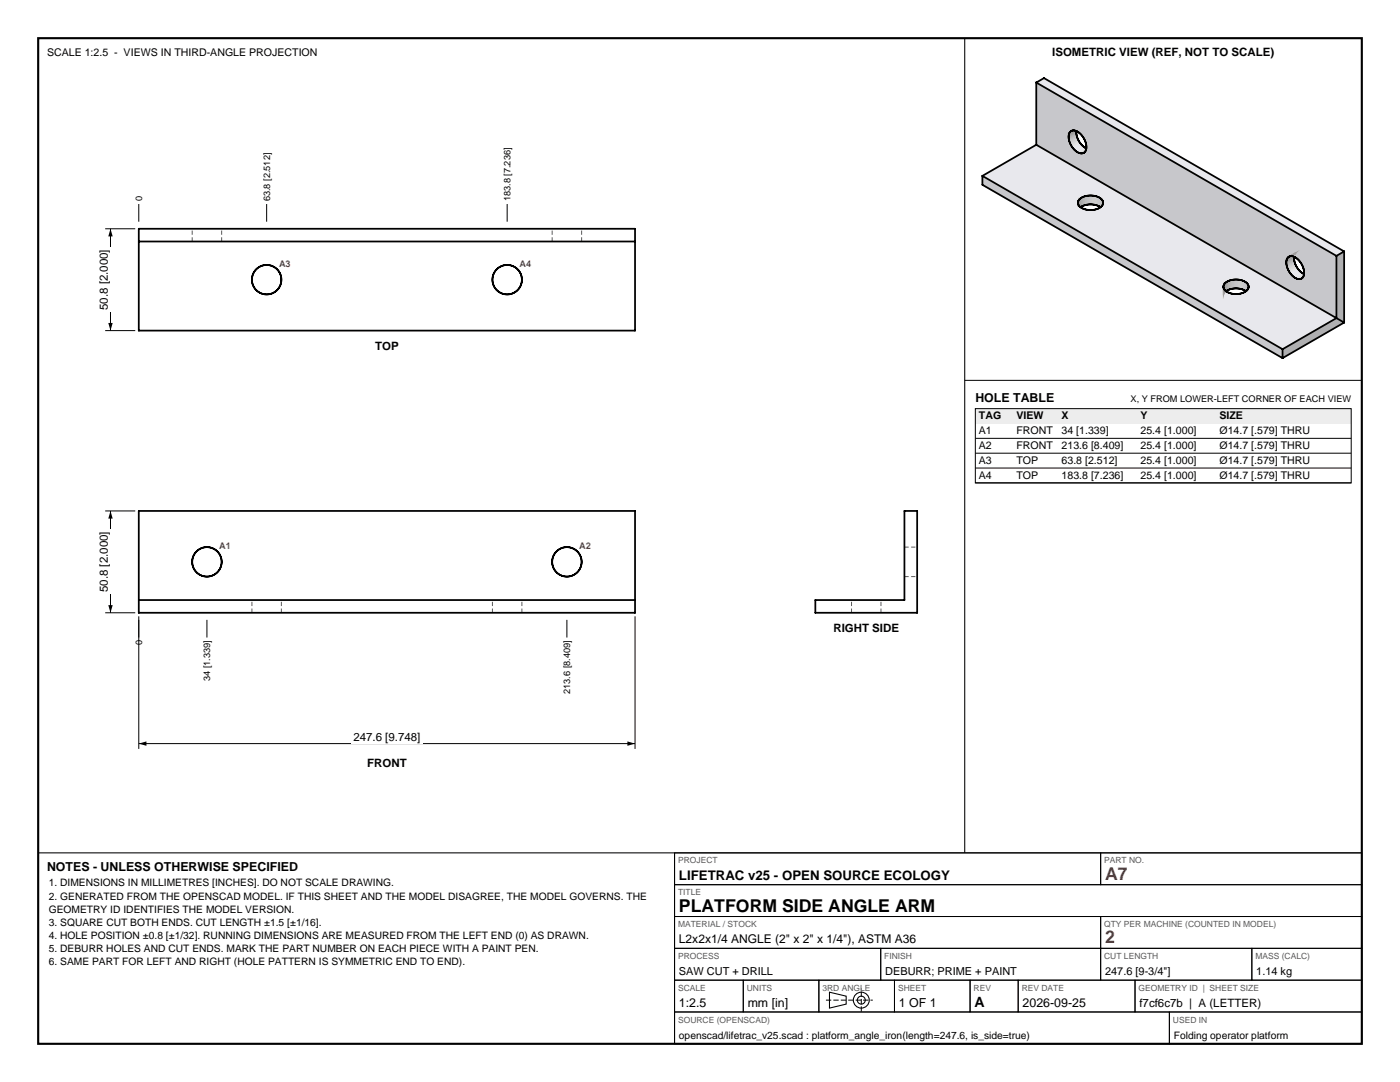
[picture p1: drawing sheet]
<svg xmlns="http://www.w3.org/2000/svg" width="279mm" height="216mm" viewBox="0 0 279 216" stroke-linecap="round" stroke-linejoin="round" font-family="sans-serif">
<path d="M7.6 7.6h264.2v200.7h-264.2z" fill="none" stroke="#000" stroke-width=".42"/>
<g fill="none" stroke="#000" stroke-width=".21">
<path d="M192.5 7.6v162.6M7.6 170.2h264.2M134.6 170.2v38.1M165.5 198l3.4 .8v1.6l-3.4 .8z"/>
<circle cx="171.9" cy="199.6" r="1.59"/>
<circle cx="171.9" cy="199.6" r=".79"/>
</g>
<g fill="none" stroke="#000" stroke-width=".2">
<path d="M27.7 123v26.4M126.7 123v26.4M27.7 148.4h99M134.6 170.2h85.1v6.3h-85.1zM134.6 176.5h137.2v6.4h-137.2zM219.7 170.2h52.1v6.3h-52.1zM134.6 182.9h85.1v6.3h-85.1zM134.6 189.2h41.2v6.4h-41.2zM134.6 195.6h13.7v6.3h-13.7zM148.3 195.6h15.1v6.3h-15.1zM163.4 195.6h15.1v6.3h-15.1zM175.8 189.2h43.9v6.4h-43.9z"/>
<path d="M178.5 195.6h15.1v6.3h-15.1zM193.6 195.6h9.6v6.3h-9.6zM203.2 195.6h23.3v6.3h-23.3zM219.7 182.9h52.1v6.3h-52.1zM219.7 189.2h30.1v6.4h-30.1zM226.5 195.6h45.3v6.3h-45.3zM249.8 189.2h22v6.4h-22zM134.6 201.9h98.8v6.4h-98.8zM233.4 201.9h38.4v6.4h-38.4z"/>
</g>
<path d="M164.8 199.6h9.4M171.9 201.9v-4.6" fill="none" stroke="#000" stroke-width=".2" stroke-dasharray="1.1 .4" stroke-linecap="butt"/>
<path d="M38.4 48.2v-2.6M44.2 48.2v-2.6M110.2 48.2v-2.6M116.1 48.2v-2.6M180.5 115.1h2.5M180.5 109.2h2.5M50.3 122.3v-2.6M56.2 122.3v-2.6M98.3 122.3v-2.6M104.2 122.3v-2.6M169.9 122.3v-2.6M175.8 122.3v-2.6" fill="none" stroke="#595959" stroke-width=".2" stroke-dasharray=".8 .5" stroke-linecap="butt"/>
<g fill="none" stroke="#000" stroke-width=".35">
<path d="M27.7 45.6h99v20.4h-99zM27.7 48.2h99M27.7 102h99v20.3h-99zM27.7 119.7h99M162.7 119.7h17.8v-17.7h2.5v20.3h-20.3z"/>
<circle cx="53.2" cy="55.8" r="2.94"/>
<circle cx="101.2" cy="55.8" r="2.94"/>
<circle cx="41.3" cy="112.1" r="2.94"/>
<circle cx="113.1" cy="112.1" r="2.94"/>
</g>
<path d="M27.7 148.4l1.5-.5v.9zM125.2 147.9l1.5 .5-1.5 .4z" fill="#000"/>
<path d="M70.1 145.6h14.2v2.8h-14.2z" fill-rule="evenodd" fill="#fff"/>
<path d="M21 102h6M22.1 102v20.3M21 122.3h6" fill="none" stroke="#000" stroke-width=".2"/>
<path d="M22.1 102l.4 1.5h-.9zM21.6 120.7h.9l-.4 1.6z" fill="#000"/>
<path d="M19.2 105.6h2.9v13h-2.9z" fill-rule="evenodd" fill="#fff"/>
<path d="M21 45.6h6M22.1 45.6v20.4M21 66h6" fill="none" stroke="#000" stroke-width=".2"/>
<path d="M22.1 45.6l.4 1.6h-.9zM21.6 64.4h.9l-.4 1.6z" fill="#000"/>
<path d="M19.2 49.3h2.9v13h-2.9z" fill-rule="evenodd" fill="#fff"/>
<path d="M27.7 40.7v3.5M53.2 40.7v3.5M101.2 40.7v3.5M192.5 75.9h79.3M27.7 123.7v3.5M41.3 123.7v3.5M113.1 123.7v3.5" fill="none" stroke="#000" stroke-width=".2"/>
<g fill="#c7c7cb" stroke="#c7c7cb" stroke-width=".2">
<path d="M206.8 28.9l6.9 .1 .1 .1z"/>
<path d="M206.8 28.9l6.9-.1v.2z"/>
<path d="M206.8 28.9l7 .2 .1 .1z"/>
<path d="M206.8 28.9l7.1 .3 .1 .2z"/>
<path d="M206.8 28.9l6.8-.2 .1 .1z"/>
<path d="M206.8 28.9l6.7-.3 .1 .1z"/>
<path d="M206.8 28.9l7.2 .5 .1 .1z"/>
<path d="M206.8 28.9l6.7-.5v.2z"/>
<path d="M206.8 28.9l7.3 .6 .1 .1z"/>
<path d="M206.8 28.9l7.4 .7 .1 .1z"/>
<path d="M206.8 28.9l6.6-.6 .1 .1z"/>
<path d="M206.8 28.9l7.6 .9z"/>
<path d="M206.8 28.9l6.6-.8v.2z"/>
<path d="M206.8 28.9l7.7 1.1z"/>
<path d="M206.8 28.9l6.5-.9 .1 .1z"/>
<path d="M206.8 28.9l7.8 1.2z"/>
<path d="M206.8 28.9l6.5-1.1v.2z"/>
<path d="M206.8 28.9l6.5-1.2v.1z"/>
<path d="M206.8 28.9l7.9 1.2z"/>
<path d="M206.8 28.9l6.5-1.3v.1z"/>
<path d="M206.8 28.9l8 1.3z"/>
<path d="M206.8 28.9l6.5-1.5v.2z"/>
<path d="M206.8 28.9l8.1 1.4z"/>
<path d="M206.8 28.9l6.5-1.6v.1z"/>
<path d="M206.8 28.9l8.2 1.5z"/>
<path d="M206.8 16.5l6.5 10.5-6.5 1.9z"/>
<path d="M206.8 28.9l6.5-1.7v.1z"/>
<path d="M206.8 28.9l8.4 1.5z"/>
<path d="M206.8 28.9l6.5-1.9v.2z"/>
<path d="M206.8 28.9l8.5 1.6z"/>
<path d="M206.8 28.9l8.6 1.6z"/>
<path d="M206.8 28.9l8.7 1.7z"/>
<path d="M213.3 28l1.6-.9v.1z"/>
<path d="M213.3 28l1.6-.8-1.5 .9z"/>
<path d="M206.8 16.5l6.5 10.5z"/>
<path d="M206.8 16.5l6.5 10.4z"/>
<path d="M206.8 16.5l6.5 10.3z"/>
<path d="M206.8 16.5l6.5 10.2z"/>
<path d="M206.8 16.5l6.6 10.1z"/>
<path d="M206.8 16.5l6.6 10z"/>
<path d="M206.8 16.5l6.7 9.9z"/>
<path d="M216.3 30.5l1.6-.9z"/>
<path d="M206.8 16.5l6.8 9.8z"/>
<path d="M206.8 16.5l6.9 9.7z"/>
<path d="M206.8 16.5l7 9.6z"/>
<path d="M206.8 16.5l7.1 9.6z"/>
<path d="M206.8 16.5l7.2 9.6z"/>
<path d="M206.8 16.5l7.3 9.5z"/>
<path d="M206.8 16.5l7.4 9.5z"/>
<path d="M206.8 16.5l7.5 9.5z"/>
<path d="M206.8 16.5l7.6 9.5z"/>
<path d="M206.8 16.5l7.7 9.5z"/>
<path d="M206.8 16.5l7.8 9.6z"/>
<path d="M206.8 16.5l7.9 9.6z"/>
<path d="M206.8 16.5l8 9.7z"/>
<path d="M206.8 16.5l8.1 9.7z"/>
<path d="M206.8 16.5l8.2 9.8z"/>
<path d="M206.8 16.5l8.4 9.8z"/>
<path d="M206.8 16.5l8.5 9.9z"/>
<path d="M206.8 16.5l8.6 10z"/>
<path d="M206.8 16.5l8.7 10.1z"/>
<path d="M206.8 16.5l8.8 10.2z"/>
<path d="M206.8 16.5l8.9 10.3z"/>
<path d="M217.6 39l.1 1.8h-.1z"/>
<path d="M217.6 39h.1v1.8z"/>
<path d="M219.5 39.5v1.8l-.1-.1z"/>
<path d="M219.4 39.4l.1 .1-.1 1.7z"/>
<path d="M206.8 28.9l8.7 1.7 42.5 24.5z"/>
<path d="M215.5 30.6l42.4 24.4z"/>
<path d="M215.6 30.6l42.2 24.3z"/>
<path d="M215.7 30.6l42 24.2z"/>
<path d="M215.8 30.6l41.8 24.1z"/>
<path d="M215.9 30.6l41.6 24z"/>
<path d="M216 30.6l41.4 23.9z"/>
<path d="M216.1 30.6l41.3 23.7z"/>
<path d="M216.2 30.6l41.1 23.6z"/>
<path d="M216.3 30.5l40.9 23.6z"/>
<path d="M216.3 30.5l40.8 23.4z"/>
<path d="M216.4 30.4l40.7 23.4z"/>
<path d="M216.5 30.3l40.5 23.3z"/>
<path d="M216.6 30.2l40.3 23.3z"/>
<path d="M216.6 30.1l40.3 23.2z"/>
<path d="M216.7 30l40.1 23.2-40.2-23.1z"/>
<path d="M216.7 29.9l40.1 23.2-40.1-23.1z"/>
<path d="M216.8 29.8l40 23.1-40.1-23z"/>
<path d="M216.8 29.7l39.9 23.1-39.9-23z"/>
<path d="M216.8 29.6l39.9 23-39.9-22.9z"/>
<path d="M216.8 29.5l39.9 23-39.9-22.9z"/>
<path d="M216.8 29.3l39.9 23.1-39.9-22.9z"/>
<path d="M216.8 29.2l39.9 23.1-39.9-23z"/>
<path d="M216.8 29.1l39.9 23-39.9-22.9z"/>
<path d="M216.8 28.9l39.9 23.1-39.9-22.9z"/>
<path d="M216.8 28.8l40 23.1-40-23z"/>
<path d="M216.7 28.7l40.1 23.1-40-23z"/>
<path d="M216.7 28.5l40.1 23.2-40.1-23z"/>
<path d="M216.6 28.4l40.3 23.2-40.2-23.1z"/>
<path d="M216.6 28.2l40.3 23.3z"/>
<path d="M216.5 28.1l40.5 23.3z"/>
<path d="M216.5 27.9l40.6 23.5z"/>
<path d="M216.4 27.8l40.7 23.5z"/>
<path d="M216.3 27.7l40.9 23.5z"/>
<path d="M216.3 27.5l41 23.7z"/>
<path d="M216.2 27.4l41.2 23.8z"/>
<path d="M216.1 27.3l41.3 23.8z"/>
<path d="M216 27.1l41.5 24z"/>
<path d="M215.9 27l41.7 24.1z"/>
<path d="M215.8 26.9l41.9 24.2z"/>
<path d="M215.7 26.8l42.1 24.3z"/>
<path d="M196.1 35.1l59.9 34.6-59.9-32.8z"/>
<path d="M206.8 16.5l59.9 34.6-51-24.3z"/>
<path d="M206.8 28.9l51.2 26.2 8.7 8.4z"/>
<path d="M215.6 30.6l42.3 24.4z"/>
<path d="M215.5 30.6l42.5 24.5z"/>
<path d="M215.7 30.6l42.1 24.3z"/>
<path d="M215.8 30.6l41.9 24.2z"/>
<path d="M215.9 30.6l41.7 24.1z"/>
<path d="M216 30.6l41.5 24z"/>
<path d="M216.1 30.6l41.3 23.9z"/>
<path d="M216.2 30.6l41.2 23.7z"/>
<path d="M216.3 30.5l41 23.7z"/>
<path d="M216.4 30.4l40.7 23.5z"/>
<path d="M216.5 30.4l40.6 23.4z"/>
<path d="M216.6 30.1l40.2 23.1 .1 .1z"/>
<path d="M216.7 30l40.1 23.1v.1z"/>
<path d="M216.7 29.9l40.1 23v.2z"/>
<path d="M216.8 29.8l39.9 23 .1 .1z"/>
<path d="M216.8 29.7l39.9 22.9v.2z"/>
<path d="M216.8 29.6l39.9 22.9v.1z"/>
<path d="M216.8 29.5l39.9 22.9v.1z"/>
<path d="M216.8 29.3l39.9 23v.1z"/>
<path d="M216.8 29.2l39.9 22.9v.2z"/>
<path d="M216.8 29.1l39.9 22.9v.1z"/>
<path d="M216.8 28.9l40 23-.1 .1z"/>
<path d="M216.8 28.8l40 23v.1z"/>
<path d="M216.7 28.7l40.1 23v.1z"/>
<path d="M216.7 28.5l40.2 23.1-.1 .1z"/>
<path d="M216.6 28.4l40.3 23.1z"/>
<path d="M216.6 28.2l40.4 23.2z"/>
<path d="M216.5 28.1l40.6 23.3z"/>
<path d="M216.5 27.9l40.6 23.4z"/>
<path d="M216.4 27.8l40.8 23.4z"/>
<path d="M216.3 27.7l41 23.5z"/>
<path d="M216.3 27.5l41.1 23.7z"/>
<path d="M216.2 27.4l41.2 23.7z"/>
<path d="M216.1 27.3l41.4 23.8z"/>
<path d="M216 27.1l41.6 24z"/>
<path d="M215.9 27l41.8 24.1z"/>
<path d="M215.8 26.9l42 24.2z"/>
<path d="M246.8 55.8v1.7h-.2z"/>
<path d="M246.6 55.8h.2l-.2 1.7z"/>
<path d="M248.6 56.3v1.7h-.1z"/>
<path d="M248.5 56.2l.1 .1-.1 1.7z"/>
<path d="M215.7 26.8l51 24.3h-8.9z"/>
<path d="M196.1 36.9l59.9 32.8v1.8z"/>
<path d="M256.8 53.1l1.5-.9 .1 .1z"/>
<path d="M256.8 53.1l1.6-.8-1.6 .9z"/>
<path d="M258 55.1l8.7 8.4z"/>
<path d="M258.2 55.2l8.5 8.3z"/>
<path d="M258.3 55.3l8.4 8.2z"/>
<path d="M258.4 55.4l8.3 8.1z"/>
<path d="M258.5 55.5l8.2 8z"/>
<path d="M258.6 55.5l8.1 8z"/>
<path d="M258.7 55.6l8 7.9z"/>
<path d="M258.8 55.6l7.9 7.9z"/>
<path d="M258.9 55.6l7.8 7.9z"/>
<path d="M259 55.7l7.7 7.8z"/>
<path d="M259.1 55.7l7.6 7.8z"/>
<path d="M259.2 55.7l7.5 7.8z"/>
<path d="M259.3 55.7l7.4 7.8z"/>
<path d="M259.4 55.7l7.3 7.8z"/>
<path d="M259.5 55.7l7.2 7.8z"/>
<path d="M259.6 55.6l7.1 7.9z"/>
<path d="M259.7 55.6l7 7.9z"/>
<path d="M259.8 55.6l6.9 7.9z"/>
<path d="M259.9 55.5l6.8 8z"/>
<path d="M260 55.4l6.7 8.1z"/>
<path d="M260 55.3l6.7 8.2z"/>
<path d="M260.1 55.2l6.6 8.3z"/>
<path d="M260.1 55.1l6.6 8.4z"/>
<path d="M260.2 55l6.5 8.5z"/>
<path d="M260.2 54.9l6.5 8.6z"/>
<path d="M260.2 54.8l6.5 8.7z"/>
<path d="M260.3 54.7l6.4 8.8z"/>
<path d="M260.3 54.6l6.4 8.9z"/>
<path d="M260.3 54.4l6.4 9.1z"/>
<path d="M260.3 54.3l6.4 9.2z"/>
<path d="M260.3 54.2l6.4 9.3z"/>
<path d="M257.8 51.1h8.9z"/>
<path d="M257.9 51.1h8.8z"/>
<path d="M258 51.2l8.7-.1z"/>
<path d="M258.2 51.2l8.5-.1z"/>
<path d="M258.3 51.2l8.4-.1z"/>
<path d="M258.4 51.3l8.3-.2z"/>
<path d="M258.5 51.4l8.2-.3z"/>
<path d="M258.6 51.4l8.1-.3z"/>
<path d="M258.7 51.5l8-.4z"/>
<path d="M260.2 54l6.5-2.9-6.4 3.1z"/>
<path d="M260.2 53.9l6.5-2.8-6.5 2.9z"/>
<path d="M258.8 51.6l7.9-.5z"/>
<path d="M258.9 51.7l7.8-.6-7.7 .7z"/>
<path d="M260.2 53.7l6.5-2.6-6.5 2.8z"/>
<path d="M260.1 53.6l6.6-2.5-6.5 2.6z"/>
<path d="M259 51.8l7.7-.7-7.6 .8z"/>
<path d="M260.1 53.5l6.6-2.4-6.6 2.5z"/>
<path d="M259.1 51.9l7.6-.8-7.5 .9z"/>
<path d="M259.2 52l7.5-.9-7.4 1z"/>
<path d="M260 53.3l6.7-2.2-6.6 2.4z"/>
<path d="M260 53.2l6.7-2.1-6.7 2.2z"/>
<path d="M259.3 52.1l7.4-1-7.3 1.1z"/>
<path d="M259.4 52.2l7.3-1.1-7.2 1.2z"/>
<path d="M259.9 53l6.8-1.9-6.7 2.1z"/>
<path d="M259.9 52.9l6.8-1.8-6.8 1.9z"/>
<path d="M259.5 52.3l7.2-1.2-7.1 1.4z"/>
<path d="M259.6 52.5l7.1-1.4-7 1.5z"/>
<path d="M259.8 52.7l6.9-1.6-6.8 1.8z"/>
<path d="M259.7 52.6l7-1.5-6.9 1.6z"/>
<path d="M260.3 54.2l6.4-3.1v12.4z"/>
</g>
<g fill="#dedee3" stroke="#dedee3" stroke-width=".2">
<path d="M213.7 29l1.6-.9 .1 .1z"/>
<path d="M213.7 29l1.7-.8-1.6 .9z"/>
<path d="M257.2 54.1l1.5-.9 .1 .1z"/>
<path d="M257.2 54.1l1.6-.8-1.5 .9z"/>
<path d="M259.1 55.7l1.6-.9z"/>
<path d="M259 55.7l1.6-.9z"/>
</g>
<g fill="#dcdce0" stroke="#dcdce0" stroke-width=".2">
<path d="M213.7 28.8l1.5-.9 .1 .2z"/>
<path d="M213.7 28.8l1.6-.7-1.6 .9z"/>
<path d="M215.8 30.6l1.5-.9z"/>
<path d="M215.7 30.6l1.5-.9z"/>
<path d="M257.1 53.9l1.6-.9v.2z"/>
<path d="M257.1 53.9l1.6-.7-1.5 .9z"/>
<path d="M259.2 55.7l1.6-.9z"/>
<path d="M259.1 55.7l1.6-.9z"/>
</g>
<g fill="#e1e1e5" stroke="#e1e1e5" stroke-width=".2">
<path d="M213.9 29.2l1.5-1v.2z"/>
<path d="M213.8 29.1l1.6-.9-1.5 1z"/>
<path d="M215.6 30.6l1.5-.9z"/>
<path d="M215.5 30.6l1.5-.9z"/>
<path d="M257.4 54.3l1.4-1 .1 .1z"/>
<path d="M257.3 54.2l1.5-.9-1.4 1z"/>
<path d="M259 55.7l1.6-.9z"/>
<path d="M258.9 55.6l1.6-.8z"/>
</g>
<g fill="#e3e3e8" stroke="#e3e3e8" stroke-width=".2">
<path d="M214 29.4l1.4-1 .1 .1z"/>
<path d="M213.9 29.2l1.5-.8-1.4 1z"/>
<path d="M215.5 30.6l1.5-.9z"/>
<path d="M215.4 30.5l1.5-.9z"/>
<path d="M257.4 54.5l1.5-1.1 .1 .2z"/>
<path d="M257.4 54.3l1.5-.9-1.5 1.1z"/>
<path d="M258.9 55.6l1.6-.8z"/>
<path d="M258.8 55.6l1.6-.9z"/>
</g>
<g fill="#d9d9dd" stroke="#d9d9dd" stroke-width=".2">
<path d="M213.6 28.7l1.5-.9 .1 .1z"/>
<path d="M213.6 28.7l1.6-.8-1.5 .9z"/>
<path d="M215.9 30.6l1.5-.9z"/>
<path d="M215.8 30.6l1.5-.9z"/>
<path d="M257.1 53.8l1.5-.9 .1 .1z"/>
<path d="M257.1 53.8l1.6-.8-1.6 .9z"/>
<path d="M259.3 55.7l1.6-.9z"/>
<path d="M259.2 55.7l1.6-.9z"/>
</g>
<g fill="#d6d6da" stroke="#d6d6da" stroke-width=".2">
<path d="M213.5 28.6l1.6-.9v.1z"/>
<path d="M213.5 28.6l1.6-.8-1.5 .9z"/>
<path d="M216 30.6l1.5-.9z"/>
<path d="M215.9 30.6l1.5-.9z"/>
<path d="M257 53.6l1.5-.8 .1 .1z"/>
<path d="M257 53.6l1.6-.7-1.5 .9z"/>
<path d="M259.4 55.7l1.6-.9z"/>
<path d="M259.3 55.7l1.6-.9z"/>
</g>
<g fill="#e5e5ea" stroke="#e5e5ea" stroke-width=".2">
<path d="M214.1 29.5l1.4-1 .1 .1z"/>
<path d="M214 29.4l1.5-.9-1.4 1z"/>
<path d="M215.4 30.5l1.5-.9z"/>
<path d="M215.3 30.5l1.5-.9z"/>
<path d="M257.5 54.6l1.5-1 .1 .1z"/>
<path d="M257.4 54.5l1.6-.9-1.5 1z"/>
<path d="M258.8 55.6l1.6-.9z"/>
<path d="M258.7 55.6l1.5-.9z"/>
</g>
<g fill="#d2d2d6" stroke="#d2d2d6" stroke-width=".2">
<path d="M213.5 28.4l1.5-.9 .1 .2z"/>
<path d="M213.5 28.4l1.6-.7-1.6 .9z"/>
<path d="M256.9 53.5l1.6-.9v.2z"/>
<path d="M256.9 53.5l1.6-.7-1.5 .8z"/>
</g>
<g fill="#e7e7eb" stroke="#e7e7eb" stroke-width=".2">
<path d="M214.2 29.6l1.4-1 .1 .1z"/>
<path d="M214.1 29.5l1.5-.9-1.4 1z"/>
<path d="M215.3 30.5l1.4-1 .1 .1z"/>
<path d="M215.2 30.4l1.5-.9-1.4 1z"/>
<path d="M257.6 54.7l1.5-1 .1 .1z"/>
<path d="M257.5 54.6l1.6-.9-1.5 1z"/>
<path d="M258.7 55.6l1.4-1 .1 .1z"/>
<path d="M258.6 55.5l1.5-.9-1.4 1z"/>
</g>
<g fill="#e8e8ed" stroke="#e8e8ed" stroke-width=".2">
<path d="M214.3 29.7l1.4-1 .1 .2z"/>
<path d="M196.1 35.1l10.7-6.2 9 10.6z"/>
<path d="M214.2 29.6l1.5-.9-1.4 1z"/>
<path d="M215.2 30.4l1.4-.9h.1z"/>
<path d="M215 30.4l1.6-.9-1.4 .9z"/>
<path d="M206.8 28.9l10.9 10.1h-.1z"/>
<path d="M206.8 28.9l10.8 10.1h-.2z"/>
<path d="M206.8 28.9l11.1 10.1h-.2z"/>
<path d="M206.8 28.9l11.2 10.1z"/>
<path d="M206.8 28.9l10.6 10.1h-.2z"/>
<path d="M206.8 28.9l10.4 10.1h-.1z"/>
<path d="M206.8 28.9l11.4 10.1z"/>
<path d="M206.8 28.9l10.3 10.1-.2 .1z"/>
<path d="M206.8 28.9l11.5 10.2z"/>
<path d="M206.8 28.9l10.1 10.2h-.1z"/>
<path d="M206.8 28.9l11.7 10.2z"/>
<path d="M206.8 28.9l11.8 10.2z"/>
<path d="M206.8 28.9l10 10.2h-.2z"/>
<path d="M206.8 28.9l12 10.3z"/>
<path d="M206.8 28.9l9.8 10.2-.1 .1z"/>
<path d="M206.8 28.9l12.1 10.3z"/>
<path d="M206.8 28.9l9.7 10.3h-.1z"/>
<path d="M206.8 28.9l9.6 10.3-.2 .1z"/>
<path d="M206.8 28.9l12.3 10.4z"/>
<path d="M206.8 28.9l9.4 10.4h-.1z"/>
<path d="M206.8 28.9l12.4 10.4z"/>
<path d="M206.8 28.9l12.5 10.5z"/>
<path d="M206.8 28.9l9.3 10.4-.1 .1z"/>
<path d="M206.8 28.9l12.6 10.5z"/>
<path d="M206.8 28.9l9.2 10.5h-.1z"/>
<path d="M206.8 28.9l12.7 10.6z"/>
<path d="M206.8 28.9l9.1 10.5-.1 .1z"/>
<path d="M206.8 28.9l12.8 10.7z"/>
<path d="M196.1 35.1l19.7 4.4z"/>
<path d="M196.1 35.1l19.6 4.5z"/>
<path d="M196.1 35.1l19.5 4.5z"/>
<path d="M196.1 35.1l19.4 4.6z"/>
<path d="M196.1 35.1l19.3 4.7z"/>
<path d="M196.1 35.1l19.2 4.8z"/>
<path d="M196.1 35.1l19.2 4.9z"/>
<path d="M196.1 35.1l19.1 5z"/>
<path d="M196.1 35.1l19 5.2z"/>
<path d="M196.1 35.1l19 5.3z"/>
<path d="M196.1 35.1l19 5.4z"/>
<path d="M196.1 35.1l19 5.5z"/>
<path d="M196.1 35.1l19.1 5.6z"/>
<path d="M196.1 35.1l19.1 5.7z"/>
<path d="M196.1 35.1l19.1 5.8z"/>
<path d="M196.1 35.1l19.2 5.9z"/>
<path d="M196.1 35.1l19.3 6z"/>
<path d="M196.1 35.1l19.4 6.1z"/>
<path d="M196.1 35.1l19.5 6.2z"/>
<path d="M196.1 35.1l19.6 6.3z"/>
<path d="M196.1 35.1l19.7 6.3z"/>
<path d="M196.1 35.1l19.8 6.4z"/>
<path d="M196.1 35.1l19.9 6.5z"/>
<path d="M196.1 35.1l20 6.5z"/>
<path d="M196.1 35.1l20.1 6.6z"/>
<path d="M206.8 28.9l41.4 27.2-28.6-16.5z"/>
<path d="M196.1 35.1l20.1 6.6 28.4 16.3z"/>
<path d="M219.6 39.6l28.6 16.5z"/>
<path d="M219.7 39.6l28.3 16.4z"/>
<path d="M219.8 39.7l28 16.2z"/>
<path d="M219.9 39.8l27.8 16.1z"/>
<path d="M219.9 39.9l27.6 16z"/>
<path d="M220 40l27.4 15.8z"/>
<path d="M220.1 40.1l27.1 15.7z"/>
<path d="M220.1 40.1l27 15.7z"/>
<path d="M220.1 40.2l26.8 15.6z"/>
<path d="M220.1 40.3l26.7 15.5z"/>
<path d="M220.2 40.4l26.4 15.4z"/>
<path d="M220.2 40.5l26.2 15.3z"/>
<path d="M220.1 40.6l26.2 15.2z"/>
<path d="M220.1 40.7l26 15.1z"/>
<path d="M220.1 40.8l25.9 15z"/>
<path d="M220.1 40.9l25.7 15z"/>
<path d="M220 41l25.7 14.9-25.8-14.9z"/>
<path d="M219.9 41l25.6 14.9-25.6-14.8z"/>
<path d="M219.9 41.1l25.5 14.9-25.6-14.8z"/>
<path d="M219.7 41.3l.1-.1 25.5 14.8z"/>
<path d="M219.6 41.4l.1-.1 25.4 14.8z"/>
<path d="M219.5 41.4h.1l25.4 14.7z"/>
<path d="M206.8 16.5l1.5-.9 58.4 35.5z"/>
<path d="M219.4 41.5l.1-.1 25.4 14.8z"/>
<path d="M219.3 41.6l.1-.1 25.5 14.7z"/>
<path d="M219.2 41.6h.1l25.5 14.7z"/>
<path d="M219.1 41.7l.1-.1 25.5 14.7z"/>
<path d="M218.9 41.7h.2l25.5 14.7z"/>
<path d="M218.8 41.8l.1-.1 25.6 14.8z"/>
<path d="M218.6 41.8h.2l25.6 14.8z"/>
<path d="M218.5 41.8h.1l25.8 14.8z"/>
<path d="M218.3 41.9l26 14.8z"/>
<path d="M218.2 41.9l26.1 14.9z"/>
<path d="M218 41.9l26.2 15z"/>
<path d="M217.9 41.9l26.3 15.1z"/>
<path d="M217.7 41.9l26.5 15.2z"/>
<path d="M217.6 41.9l26.6 15.3z"/>
<path d="M217.4 41.9l26.8 15.4z"/>
<path d="M217.2 41.9l27 15.5z"/>
<path d="M217.1 41.9l27.1 15.6z"/>
<path d="M216.9 41.9l27.3 15.6z"/>
<path d="M216.8 41.8l27.5 15.8z"/>
<path d="M216.6 41.8l27.7 15.9z"/>
<path d="M216.4 41.7l28 16.2z"/>
<path d="M216.5 41.8l27.9 16z"/>
<path d="M216.2 41.7l28.4 16.3z"/>
<path d="M206.8 28.9l59.9 34.6-18.5-7.4z"/>
<path d="M219.9 39.8l27.9 16.1z"/>
<path d="M219.8 39.7l28.2 16.3z"/>
<path d="M219.9 39.9l27.8 16z"/>
<path d="M219.7 39.6l28.4 16.4z"/>
<path d="M220 40l27.5 15.9z"/>
<path d="M220.1 40.1l27.3 15.7z"/>
<path d="M219.7 39.6l28.5 16.5z"/>
<path d="M220.1 40.2l27 15.6z"/>
<path d="M220.1 40.3l26.8 15.5z"/>
<path d="M220.2 40.4l26.6 15.4z"/>
<path d="M220.2 40.5l26.4 15.3z"/>
<path d="M220.1 40.6l26.3 15.2z"/>
<path d="M220.1 40.7l26.2 15.1z"/>
<path d="M220.1 40.8l26 15z"/>
<path d="M220.1 40.9l25.9 14.9z"/>
<path d="M220 41l25.8 14.9h-.1z"/>
<path d="M219.9 41l25.8 14.9h-.2z"/>
<path d="M219.9 41.1l25.6 14.8-.1 .1z"/>
<path d="M219.8 41.2l25.6 14.8h-.1z"/>
<path d="M219.7 41.3l25.6 14.7-.2 .1z"/>
<path d="M219.6 41.4l25.5 14.7h-.1z"/>
<path d="M219.5 41.4l25.5 14.7-.1 .1z"/>
<path d="M219.3 41.6l25.6 14.6-.1 .1z"/>
<path d="M219.2 41.6l25.6 14.7h-.1z"/>
<path d="M219.1 41.7l25.6 14.6-.1 .1z"/>
<path d="M218.9 41.7l25.7 14.7-.1 .1z"/>
<path d="M218.8 41.8l25.7 14.7-.1 .1z"/>
<path d="M218.6 41.8l25.8 14.8z"/>
<path d="M218.5 41.8l25.9 14.8-.1 .1z"/>
<path d="M218.3 41.9l26 14.9z"/>
<path d="M218.2 41.9l26 15z"/>
<path d="M218 41.9l26.2 15.1z"/>
<path d="M217.9 41.9l26.3 15.2z"/>
<path d="M217.7 41.9l26.5 15.3z"/>
<path d="M217.6 41.9l26.6 15.4z"/>
<path d="M217.4 41.9l26.8 15.5z"/>
<path d="M217.2 41.9l27 15.6z"/>
<path d="M216.9 41.9l27.4 15.7z"/>
<path d="M216.8 41.8l27.5 15.9z"/>
<path d="M216.6 41.8l27.8 16z"/>
<path d="M216.5 41.8l27.9 16.1z"/>
<path d="M216.4 41.7l28.1 16.3z"/>
<path d="M216.4 41.7l28.2 16.3z"/>
<path d="M196.1 35.1l48.5 22.9 11.4 11.7z"/>
<path d="M208.3 15.6l60 34.6-1.6 .9z"/>
<path d="M248.2 56.1l18.5 7.4z"/>
<path d="M248.3 56.1l18.4 7.4z"/>
<path d="M248.5 56.2l18.2 7.3z"/>
<path d="M248.6 56.3l18.1 7.2z"/>
<path d="M248.7 56.3l18 7.2z"/>
<path d="M248.8 56.4l17.9 7.1z"/>
<path d="M248.8 56.5l17.9 7z"/>
<path d="M248.9 56.6l17.8 6.9z"/>
<path d="M249 56.6l17.7 6.9z"/>
<path d="M249 56.7l17.7 6.8z"/>
<path d="M249.1 56.8l17.6 6.7z"/>
<path d="M249.1 56.9l17.6 6.6z"/>
<path d="M249.2 57l17.5 6.5z"/>
<path d="M249.2 57.1l17.5 6.4z"/>
<path d="M249.2 57.2l17.5 6.3z"/>
<path d="M249.2 57.3l17.5 6.2z"/>
<path d="M257.7 54.8l1.5-1 .1 .1z"/>
<path d="M249.2 57.4l17.5 6.1z"/>
<path d="M249.2 57.5l17.5 6z"/>
<path d="M249.1 57.5l17.6 6z"/>
<path d="M249.1 57.6l17.6 5.9z"/>
<path d="M249 57.7l17.7 5.8-17.7-5.7z"/>
<path d="M257.6 54.7l1.6-.9-1.5 1z"/>
<path d="M249 57.8l17.7 5.7-17.8-5.6z"/>
<path d="M248.9 57.9l17.8 5.6-17.9-5.5z"/>
<path d="M258.6 55.5l1.4-.9h.1z"/>
<path d="M248.8 58l17.9 5.5z"/>
<path d="M248.7 58.1l18 5.4z"/>
<path d="M248.6 58.2l18.1 5.3z"/>
<path d="M248.5 58.3l18.2 5.2z"/>
<path d="M248.3 58.3l18.4 5.2z"/>
<path d="M258.5 55.5l1.5-.9-1.4 .9z"/>
<path d="M244.6 58l11.4 11.7z"/>
<path d="M244.7 58.1l11.3 11.6z"/>
<path d="M244.8 58.2l11.2 11.5z"/>
<path d="M244.9 58.3l11.1 11.4z"/>
<path d="M245 58.3l11 11.4z"/>
<path d="M248.2 58.4l.1-.1 7.7 11.4z"/>
<path d="M245.1 58.4l10.9 11.3z"/>
<path d="M248.1 58.4h.1l7.8 11.3z"/>
<path d="M248 58.5l.1-.1 7.9 11.3z"/>
<path d="M245.3 58.4l10.7 11.3z"/>
<path d="M245.4 58.5l10.6 11.2z"/>
<path d="M247.8 58.5h.2l8 11.2z"/>
<path d="M245.5 58.5l10.5 11.2z"/>
<path d="M247.7 58.6l.1-.1 8.2 11.2z"/>
<path d="M245.7 58.6l10.3 11.1z"/>
<path d="M247.5 58.6h.2l8.3 11.1z"/>
<path d="M245.8 58.6l10.2 11.1z"/>
<path d="M247.4 58.6h.1l8.5 11.1z"/>
<path d="M246 58.6l10 11.1z"/>
<path d="M247.2 58.6h.2l8.6 11.1z"/>
<path d="M246.1 58.6l.2 .1 9.7 11z"/>
<path d="M247.1 58.7l.1-.1 8.8 11.1z"/>
<path d="M246.3 58.7h.1l9.6 11z"/>
<path d="M246.9 58.7h.2l8.9 11z"/>
<path d="M246.8 58.7h.1l9.1 11z"/>
<path d="M246.4 58.7h.2l9.4 11z"/>
<path d="M246.6 58.7h.2l9.2 11z"/>
<path d="M248.3 58.3l18.4 5.2-10.7 6.2z"/>
</g>
<g fill="#cfcfd3" stroke="#cfcfd3" stroke-width=".2">
<path d="M213.4 28.3l1.6-.9v.1z"/>
<path d="M213.4 28.3l1.6-.8-1.5 .9z"/>
<path d="M216.2 30.6l1.5-.9z"/>
<path d="M216.1 30.6l1.5-.9z"/>
<path d="M256.9 53.3l1.5-.8 .1 .1z"/>
<path d="M256.9 53.3l1.6-.7-1.6 .9z"/>
<path d="M259.6 55.6l1.6-.8z"/>
<path d="M259.5 55.7l1.6-.9z"/>
</g>
<g fill="#e9e9ee" stroke="#e9e9ee" stroke-width=".2">
<path d="M214.4 29.8l1.4-.9 .1 .1z"/>
<path d="M214.3 29.7l1.5-.8-1.4 .9z"/>
<path d="M215 30.4l1.5-1 .1 .1z"/>
<path d="M214.9 30.3l1.6-.9-1.5 1z"/>
<path d="M257.8 54.9l1.5-1 .1 .1z"/>
<path d="M257.7 54.8l1.6-.9-1.5 1z"/>
<path d="M258.5 55.5l1.4-1 .1 .1z"/>
<path d="M258.4 55.4l1.5-.9-1.4 1z"/>
</g>
<g fill="#cbcbcf" stroke="#cbcbcf" stroke-width=".2">
<path d="M213.4 28.1l1.5-.9 .1 .2z"/>
<path d="M213.4 28.1l1.6-.7-1.6 .9z"/>
<path d="M216.3 30.5l1.5-.9z"/>
<path d="M216.2 30.6l1.5-.9z"/>
<path d="M218.6 39.1v1.8h-.1z"/>
<path d="M218.8 39.2v1.7h-.2z"/>
<path d="M218.5 39.1h.1l-.1 1.8z"/>
<path d="M218.6 39.1l.2 .1-.2 1.7z"/>
<path d="M247.7 55.9v1.8l-.2-.1z"/>
<path d="M247.8 55.9v1.8h-.1z"/>
<path d="M247.5 55.9h.2l-.2 1.7z"/>
<path d="M247.7 55.9h.1l-.1 1.8z"/>
<path d="M256.8 53.2l1.6-.9v.2z"/>
<path d="M256.8 53.2l1.6-.7-1.5 .8z"/>
<path d="M259.7 55.6l1.5-.9z"/>
<path d="M259.6 55.6l1.6-.8z"/>
</g>
<g fill="#eaeaee" stroke="#eaeaee" stroke-width=".2">
<path d="M214.5 30l1.4-1 .1 .1z"/>
<path d="M214.9 30.3l1.5-1 .1 .1z"/>
<path d="M214.4 29.8l1.5-.8-1.4 1z"/>
<path d="M214.8 30.2l1.6-.9-1.5 1z"/>
<path d="M257.9 55l1.5-1 .1 .2z"/>
<path d="M258.4 55.4l1.4-1 .1 .1z"/>
<path d="M257.8 54.9l1.6-.9-1.5 1z"/>
<path d="M258.3 55.3l1.5-.9-1.4 1z"/>
</g>
<g fill="#eaeaef" stroke="#eaeaef" stroke-width=".2">
<path d="M214.6 30.1l1.4-1 .1 .1z"/>
<path d="M214.7 30.1l1.4-.9 .1 .1z"/>
<path d="M214.8 30.2l1.4-.9h.2z"/>
<path d="M214.5 30l1.5-.9-1.4 1z"/>
<path d="M214.6 30.1l1.5-.9-1.4 .9z"/>
<path d="M214.7 30.1l1.5-.8-1.4 .9z"/>
<path d="M258 55.1l1.5-.9 .1 .1z"/>
<path d="M258.2 55.2l1.4-.9h.1z"/>
<path d="M258.3 55.3l1.4-1 .1 .1z"/>
<path d="M257.9 55l1.6-.8-1.5 .9z"/>
<path d="M258 55.1l1.6-.8-1.4 .9z"/>
<path d="M258.2 55.2l1.5-.9-1.4 1z"/>
</g>
<g fill="#c3c3c7" stroke="#c3c3c7" stroke-width=".2">
<path d="M213.3 27.8l1.6-.9v.2z"/>
<path d="M213.3 27.8l1.6-.7-1.6 .9z"/>
<path d="M217.1 39l.1 1.8h-.1z"/>
<path d="M217.1 39h.1v1.8z"/>
<path d="M219.8 39.7v1.8z"/>
<path d="M219.7 39.6v1.8z"/>
<path d="M246.1 55.8l.2 1.8h-.2z"/>
<path d="M246.1 55.8h.2v1.8z"/>
<path d="M248.8 56.5v1.8z"/>
<path d="M248.8 56.4v1.8z"/>
<path d="M256.8 52.9l1.5-.9v.2z"/>
<path d="M256.8 52.9l1.5-.7-1.5 .9z"/>
</g>
<g fill="#bfbfc2" stroke="#bfbfc2" stroke-width=".2">
<path d="M213.3 27.7l1.5-.9 .1 .1z"/>
<path d="M213.3 27.7l1.6-.8-1.6 .9z"/>
</g>
<g fill="#bababe" stroke="#bababe" stroke-width=".2">
<path d="M213.3 27.6l1.5-.9v.1z"/>
<path d="M213.3 27.6l1.5-.8-1.5 .9z"/>
<path d="M256.7 52.6l1.6-.8v.1z"/>
<path d="M256.7 52.6l1.6-.7-1.6 .9z"/>
</g>
<g fill="#b6b6b9" stroke="#b6b6b9" stroke-width=".2">
<path d="M213.3 27.4l1.5-.9v.2z"/>
<path d="M213.3 27.4l1.5-.7-1.5 .9z"/>
<path d="M256.7 52.5l1.6-.9v.2z"/>
<path d="M256.7 52.5l1.6-.7-1.6 .8z"/>
</g>
<g fill="#b1b1b4" stroke="#b1b1b4" stroke-width=".2">
<path d="M213.3 27.3l1.5-.9v.1z"/>
<path d="M213.3 27.3l1.5-.8-1.5 .9z"/>
</g>
<g fill="#acacb0" stroke="#acacb0" stroke-width=".2">
<path d="M213.3 27.2l1.5-.9v.1z"/>
<path d="M213.3 27.2l1.5-.8-1.5 .9z"/>
<path d="M256.7 52.3l1.6-.9-.1 .1z"/>
<path d="M256.7 52.3l1.5-.8-1.5 .9z"/>
</g>
<g fill="#a7a7ab" stroke="#a7a7ab" stroke-width=".2">
<path d="M213.3 27l1.5-.8v.1z"/>
<path d="M213.3 27l1.5-.7-1.5 .9z"/>
</g>
<g fill="#a3a3a6" stroke="#a3a3a6" stroke-width=".2">
<path d="M213.3 26.9l1.5-.9z"/>
<path d="M213.3 26.9l1.5-.7-1.5 .8z"/>
<path d="M256.7 52l1.6-.9z"/>
<path d="M256.7 52l1.6-.8-1.6 .9z"/>
</g>
<g fill="#9e9ea1" stroke="#9e9ea1" stroke-width=".2">
<path d="M213.3 26.8l1.6-.9z"/>
<path d="M213.3 26.7l1.6-.9z"/>
<path d="M213.4 26.6l1.5-.9z"/>
<path d="M213.4 26.5l1.6-.9z"/>
<path d="M213.3 26.8l1.5-.8-1.5 .9z"/>
<path d="M213.5 26.4l1.5-.9z"/>
<path d="M213.3 26.7l1.6-.8-1.6 .9z"/>
<path d="M213.5 26.4l1.6-.9z"/>
<path d="M213.4 26.6l1.5-.8-1.6 .9z"/>
<path d="M213.6 26.3l1.5-.9z"/>
<path d="M213.4 26.5l1.5-.8-1.5 .9z"/>
<path d="M213.5 26.4l1.5-.8z"/>
<path d="M213.7 26.2l1.5-.9z"/>
<path d="M213.7 26.2l1.6-.9z"/>
<path d="M213.6 26.3l1.5-.8z"/>
<path d="M215.3 40v1.7z"/>
<path d="M215.2 40.1v1.7z"/>
<path d="M215.2 40.1v1.8z"/>
<path d="M215.2 40.2v1.8z"/>
<path d="M215.3 39.9v1.8z"/>
<path d="M215.1 40.3v1.8z"/>
<path d="M215.1 40.4v1.8z"/>
<path d="M244.3 56.7v1.8z"/>
<path d="M244.3 56.8v1.8z"/>
<path d="M244.2 56.9v1.8z"/>
<path d="M244.2 57v1.8z"/>
<path d="M244.4 56.6v1.8z"/>
<path d="M244.2 57.1v1.8z"/>
<path d="M244.2 57.2v1.8z"/>
<path d="M256.8 51.9l1.5-.9z"/>
<path d="M256.8 51.8l1.5-.9z"/>
<path d="M256.8 51.7l1.6-.9z"/>
<path d="M256.9 51.6l1.5-.9z"/>
<path d="M256.8 51.9l1.5-.8-1.6 .9z"/>
<path d="M256.9 51.5l1.6-.9z"/>
<path d="M256.8 51.8l1.5-.8-1.5 .9z"/>
<path d="M257 51.4l1.5-.9z"/>
<path d="M256.8 51.7l1.5-.8-1.5 .9z"/>
<path d="M257.1 51.4l1.5-.9z"/>
<path d="M256.9 51.6l1.5-.8-1.6 .9z"/>
<path d="M256.9 51.5l1.5-.8z"/>
<path d="M257.1 51.3l1.6-.9z"/>
<path d="M257 51.4l1.5-.8z"/>
<path d="M257.2 51.2l1.5-.8z"/>
<path d="M257.1 51.4l1.4-.9z"/>
</g>
<g fill="#dfdfe3" stroke="#dfdfe3" stroke-width=".2">
<path d="M215.7 30.6l1.5-.9z"/>
<path d="M215.6 30.6l1.5-.9z"/>
</g>
<g fill="#d2d2d7" stroke="#d2d2d7" stroke-width=".2">
<path d="M216.1 30.6l1.5-.9z"/>
<path d="M216 30.6l1.5-.9z"/>
<path d="M259.5 55.7l1.6-.9z"/>
<path d="M259.4 55.7l1.6-.9z"/>
</g>
<g fill="#c6c6ca" stroke="#c6c6ca" stroke-width=".2">
<path d="M217.4 39l.2 1.8h-.2z"/>
<path d="M217.4 39h.2v1.8z"/>
<path d="M219.6 39.6v1.7h-.1z"/>
<path d="M219.5 39.5l.1 .1-.1 1.7z"/>
<path d="M246.4 55.8l.2 1.7-.2 .1z"/>
<path d="M246.4 55.8h.2v1.7z"/>
<path d="M248.7 56.3v1.8l-.1-.1z"/>
<path d="M248.6 56.3h.1l-.1 1.7z"/>
</g>
<g fill="#c8c8cc" stroke="#c8c8cc" stroke-width=".2">
<path d="M217.9 39v1.8h-.2z"/>
<path d="M217.7 39h.2l-.2 1.8z"/>
<path d="M219.4 39.4v1.8l-.1-.1z"/>
<path d="M219.3 39.4h.1l-.1 1.7z"/>
<path d="M246.9 55.8v1.8l-.1-.1z"/>
<path d="M246.8 55.8h.1l-.1 1.7z"/>
<path d="M248.5 56.2v1.8l-.2-.1z"/>
<path d="M248.3 56.1l.2 .1-.2 1.7z"/>
</g>
<g fill="#c9c9cd" stroke="#c9c9cd" stroke-width=".2">
<path d="M218 39v1.8h-.1z"/>
<path d="M217.9 39h.1l-.1 1.8z"/>
<path d="M219.3 39.4v1.7h-.1z"/>
<path d="M219.2 39.3l.1 .1-.1 1.7z"/>
<path d="M247.1 55.8v1.8h-.2z"/>
<path d="M246.9 55.8h.2l-.2 1.8z"/>
<path d="M248.3 56.1v1.8h-.1z"/>
<path d="M248.2 56.1h.1l-.1 1.8z"/>
</g>
<g fill="#c4c4c8" stroke="#c4c4c8" stroke-width=".2">
<path d="M217.2 39l.2 1.8h-.2z"/>
<path d="M217.2 39h.2v1.8z"/>
<path d="M219.7 39.6v1.8z"/>
<path d="M219.6 39.6v1.7z"/>
<path d="M246.3 55.8l.1 1.8h-.1z"/>
<path d="M246.3 55.8h.1v1.8z"/>
<path d="M248.8 56.4v1.8z"/>
<path d="M248.7 56.3v1.8z"/>
</g>
<g fill="#cacace" stroke="#cacace" stroke-width=".2">
<path d="M218.2 39v1.8h-.2z"/>
<path d="M218.3 39.1v1.7h-.1z"/>
<path d="M218.5 39.1v1.8l-.2-.1z"/>
<path d="M218.9 39.2v1.8l-.1-.1z"/>
<path d="M219.1 39.3v1.7h-.2z"/>
<path d="M219.2 39.3v1.8l-.1-.1z"/>
<path d="M218 39h.2l-.2 1.8z"/>
<path d="M218.2 39l.1 .1-.1 1.7z"/>
<path d="M218.3 39.1h.2l-.2 1.7z"/>
<path d="M218.8 39.2h.1l-.1 1.7z"/>
<path d="M218.9 39.2l.2 .1-.2 1.7z"/>
<path d="M219.1 39.3h.1l-.1 1.7z"/>
<path d="M247.2 55.8v1.8h-.1z"/>
<path d="M247.4 55.8v1.8h-.2z"/>
<path d="M247.5 55.9v1.7h-.1z"/>
<path d="M248 56v1.7h-.2z"/>
<path d="M248.1 56v1.8l-.1-.1z"/>
<path d="M248.2 56.1v1.8l-.1-.1z"/>
<path d="M247.1 55.8h.1l-.1 1.8z"/>
<path d="M247.2 55.8h.2l-.2 1.8z"/>
<path d="M247.4 55.8l.1 .1-.1 1.7z"/>
<path d="M247.8 55.9l.2 .1-.2 1.7z"/>
<path d="M248 56h.1l-.1 1.7z"/>
<path d="M248.1 56l.1 .1-.1 1.7z"/>
</g>
<g fill="#c1c1c5" stroke="#c1c1c5" stroke-width=".2">
<path d="M216.9 39.1l.2 1.7h-.2z"/>
<path d="M216.9 39.1l.2-.1v1.8z"/>
<path d="M219.9 39.8v1.8z"/>
<path d="M219.8 39.7v1.8z"/>
<path d="M246 55.8l.1 1.8h-.1z"/>
<path d="M246 55.8h.1v1.8z"/>
<path d="M248.9 56.6v1.7z"/>
<path d="M248.8 56.5v1.8z"/>
</g>
<g fill="#c0c0c3" stroke="#c0c0c3" stroke-width=".2">
<path d="M216.8 39.1l.1 1.7-.1 .1z"/>
<path d="M216.8 39.1h.1v1.7z"/>
<path d="M245.8 55.9l.2 1.7h-.2z"/>
<path d="M245.8 55.9l.2-.1v1.8z"/>
</g>
<g fill="#bebec2" stroke="#bebec2" stroke-width=".2">
<path d="M216.6 39.1l.2 1.8h-.2z"/>
<path d="M216.6 39.1h.2v1.8z"/>
<path d="M256.7 52.8l1.6-.9v.1z"/>
<path d="M256.7 52.8l1.6-.8-1.5 .9z"/>
</g>
<g fill="#bcbcbf" stroke="#bcbcbf" stroke-width=".2">
<path d="M216.5 39.2l.1 1.7h-.1z"/>
<path d="M216.5 39.2l.1-.1v1.8z"/>
<path d="M245.5 55.9l.2 1.8h-.2z"/>
<path d="M245.5 55.9h.2v1.8z"/>
</g>
<g fill="#bababd" stroke="#bababd" stroke-width=".2">
<path d="M216.4 39.2l.1 1.7-.1 .1z"/>
<path d="M216.4 39.2h.1v1.7z"/>
<path d="M245.4 56l.1 1.7h-.1z"/>
<path d="M245.4 56l.1-.1v1.8z"/>
</g>
<g fill="#b7b7bb" stroke="#b7b7bb" stroke-width=".2">
<path d="M216.2 39.3l.2 1.7h-.2z"/>
<path d="M216.2 39.3l.2-.1v1.8z"/>
<path d="M220.1 40.2v1.8z"/>
<path d="M220.1 40.1v1.8z"/>
<path d="M245.3 56l.1 1.7-.1 .1z"/>
<path d="M245.3 56h.1v1.7z"/>
<path d="M249.2 57v1.8z"/>
<path d="M249.1 56.9v1.8z"/>
</g>
<g fill="#b5b5b8" stroke="#b5b5b8" stroke-width=".2">
<path d="M216.1 39.3l.1 1.7-.1 .1z"/>
<path d="M216.1 39.3h.1v1.7z"/>
<path d="M220.1 40.3v1.8z"/>
<path d="M220.1 40.2v1.8z"/>
<path d="M249.2 57.1v1.8z"/>
<path d="M249.2 57v1.8z"/>
</g>
<g fill="#b2b2b6" stroke="#b2b2b6" stroke-width=".2">
<path d="M216 39.4l.1 1.7h-.1z"/>
<path d="M216 39.4l.1-.1v1.8z"/>
<path d="M220.2 40.4v1.8z"/>
<path d="M220.1 40.3v1.8z"/>
<path d="M245 56.1l.1 1.8h-.1z"/>
<path d="M245 56.1h.1v1.8z"/>
<path d="M249.2 57.2v1.8z"/>
<path d="M249.2 57.1v1.8z"/>
</g>
<g fill="#b0b0b3" stroke="#b0b0b3" stroke-width=".2">
<path d="M215.9 39.4l.1 1.7-.1 .1z"/>
<path d="M215.9 39.4h.1v1.7z"/>
<path d="M220.2 40.5v1.8z"/>
<path d="M220.2 40.4v1.8z"/>
<path d="M244.9 56.2l.1 1.7-.1 .1z"/>
<path d="M244.9 56.2l.1-.1v1.8z"/>
</g>
<g fill="#adadb1" stroke="#adadb1" stroke-width=".2">
<path d="M215.8 39.5l.1 1.7-.1 .1z"/>
<path d="M215.8 39.5l.1-.1v1.8z"/>
<path d="M244.8 56.3l.1 1.7h-.1z"/>
<path d="M244.8 56.3l.1-.1v1.8z"/>
</g>
<g fill="#ababae" stroke="#ababae" stroke-width=".2">
<path d="M215.7 39.6l.1 1.7h-.1z"/>
<path d="M215.7 39.6l.1-.1v1.8z"/>
<path d="M244.7 56.3l.1 1.7-.1 .1z"/>
<path d="M244.7 56.3h.1v1.7z"/>
</g>
<g fill="#a8a8ab" stroke="#a8a8ab" stroke-width=".2">
<path d="M215.6 39.6v1.8z"/>
<path d="M215.6 39.6h.1v1.7z"/>
<path d="M244.6 56.4v1.8z"/>
<path d="M244.6 56.4l.1-.1v1.8z"/>
<path d="M256.7 52.1l1.6-.9v.2z"/>
<path d="M256.7 52.1l1.6-.7-1.6 .9z"/>
</g>
<g fill="#a5a5a8" stroke="#a5a5a8" stroke-width=".2">
<path d="M215.5 39.7v1.8z"/>
<path d="M215.5 39.7l.1-.1v1.8z"/>
</g>
<g fill="#a2a2a6" stroke="#a2a2a6" stroke-width=".2">
<path d="M215.4 39.8v1.8z"/>
<path d="M215.5 39.7v1.8z"/>
<path d="M244.4 56.6v1.7z"/>
<path d="M244.5 56.5v1.8z"/>
</g>
<g fill="#a0a0a3" stroke="#a0a0a3" stroke-width=".2">
<path d="M215.3 39.9v1.8z"/>
<path d="M215.4 39.8v1.8z"/>
<path d="M244.4 56.6v1.8z"/>
<path d="M244.4 56.6v1.7z"/>
</g>
<g fill="#bfbfc3" stroke="#bfbfc3" stroke-width=".2">
<path d="M219.9 39.9v1.8z"/>
<path d="M219.9 39.8v1.8z"/>
<path d="M249 56.6v1.8z"/>
<path d="M248.9 56.6v1.7z"/>
</g>
<g fill="#bdbdc1" stroke="#bdbdc1" stroke-width=".2">
<path d="M220 40v1.7z"/>
<path d="M219.9 39.9v1.8z"/>
<path d="M249 56.7v1.8z"/>
<path d="M249 56.6v1.8z"/>
</g>
<g fill="#bbbbbf" stroke="#bbbbbf" stroke-width=".2">
<path d="M220.1 40.1v1.7z"/>
<path d="M220 40v1.7z"/>
<path d="M249.1 56.8v1.8z"/>
<path d="M249 56.7v1.8z"/>
</g>
<g fill="#b9b9bd" stroke="#b9b9bd" stroke-width=".2">
<path d="M220.1 40.1v1.8z"/>
<path d="M220.1 40.1v1.7z"/>
<path d="M249.1 56.9v1.8z"/>
<path d="M249.1 56.8v1.8z"/>
</g>
<g fill="#bebec1" stroke="#bebec1" stroke-width=".2">
<path d="M245.7 55.9l.1 1.7-.1 .1z"/>
<path d="M245.7 55.9h.1v1.7z"/>
</g>
<g fill="#b5b5b9" stroke="#b5b5b9" stroke-width=".2">
<path d="M245.1 56.1l.2 1.7-.2 .1z"/>
<path d="M245.1 56.1l.2-.1v1.8z"/>
</g>
<g fill="#a5a5a9" stroke="#a5a5a9" stroke-width=".2">
<path d="M244.5 56.5v1.8z"/>
<path d="M244.5 56.5l.1-.1v1.8z"/>
</g>
<g fill="#b1b1b5" stroke="#b1b1b5" stroke-width=".2">
<path d="M256.7 52.4l1.5-.9 .1 .1z"/>
<path d="M256.7 52.4l1.6-.8-1.6 .9z"/>
</g>
<g fill="#afafb2" stroke="#afafb2" stroke-width=".2">
<path d="M268.3 50.2v14.2l-1.6-.9z"/>
<path d="M256 71.5l10.7-8 1.6 .9z"/>
<path d="M266.7 51.1l1.6-.9-1.6 13.3z"/>
<path d="M256 69.7l10.7-6.2-10.7 8z"/>
</g>
<g fill="none" stroke="#000" stroke-width=".35">
<path d="M206.8 16.5v12.4M206.8 16.5l1.5-.9 60 34.6M206.8 16.5l59.9 34.6M196.1 35.1v1.8l59.9 34.6M196.1 35.1l59.9 34.6M206.8 28.9l-10.7 6.2M206.8 28.9l61.5 35.5M213.6 26.3a1.72 1.72 0 0 1 2.4 .8 2.55 2.55 0 0 1 .3 3.4 2.21 2.21 0 0 1-2.6-1.5 2.44 2.44 0 0 1-.1-2.7zM214.8 26.2a3.8 3.8 0 0 0 2 3.4M215.7 41.4a1.14 1.14 0 0 1-.5-1.3 1.14 1.14 0 0 1 1-.8 3.3 3.3 0 0 1 3.9 .8v.7l-.5 .6M215.7 41.4a3.8 3.8 0 0 0 3.9 0M219.6 41.3a3.8 3.8 0 0 0-3.9 0"/>
<path d="M244.2 57.4a2.16 2.16 0 0 1 2.6-1.6 2.11 2.11 0 0 1 2.4 1.6M244.2 57.3v.1M244.2 57.4l.5 .7M244.7 58.1a3.8 3.8 0 0 0 4 0M244.7 58.1a3.8 3.8 0 0 1 4 0M249.2 57.4l-.5 .7M249.2 57.3v.1M257.3 51.2l.4-.1 .6 .1M257.3 51.2a2.16 2.16 0 0 0 0 3 2.11 2.11 0 0 0 2.6 1.3M258.3 51.2a3.8 3.8 0 0 0 1.9 3.5M258.3 51.2a3.8 3.8 0 0 1 2 3.5M260.3 54.7l-.2 .5-.3 .4"/>
<path d="M266.7 51.1v12.4l-10.7 6.2M268.3 50.2l-1.6 .9M268.3 50.2v14.2M256 69.7v1.8M268.3 64.4l-12.3 7.1"/>
</g>
<path d="M194.6 81.5h75.1v3h-75.1z" fill-rule="evenodd" fill="#ededed"/>
<path d="M194.6 81.5h75.1v14.9h-75.1zM194.6 87.5h75.1M194.6 90.4h75.1M194.6 93.4h75.1M194.6 96.4h75.1" fill="none" stroke="#000" stroke-width=".2"/>
<g font-size="3.5" fill="#bf1a1a">
<text x="220.5" y="175.5">A7</text>
<text x="220.5" y="188.2">2</text>
</g>
<text font-size="3.5" x="135.5" y="181.9">PLATFORM SIDE ANGLE ARM</text>
<text font-size="2.8" x="194.5" y="200.9">A</text>
<text font-size="2.6" x="135.5" y="175.5">LIFETRAC v25 - OPEN SOURCE ECOLOGY</text>
<g font-size="2.5">
<text x="194.6" y="80.1">HOLE TABLE</text>
<text x="9.4" y="173.7">NOTES - UNLESS OTHERWISE SPECIFIED</text>
<text x="135.5" y="200.9">1:2.5</text>
<text x="149.2" y="200.9">mm [in]</text>
<text x="179.4" y="200.9">1 OF 1</text>
<text x="204.1" y="200.9">2026-09-25</text>
</g>
<text font-size="2.4" x="135.5" y="188.2">L2x2x1/4 ANGLE (2&quot; x 2&quot; x 1/4&quot;), ASTM A36</text>
<g font-size="2.3">
<text x="210" y="11.1">ISOMETRIC VIEW (REF, NOT TO SCALE)</text>
<text x="21.5" y="61.9" transform="rotate(-90 21.5 61.9)">50.8 [2.000]</text>
<text x="74.9" y="69.8">TOP</text>
<text x="21.5" y="118.2" transform="rotate(-90 21.5 118.2)">50.8 [2.000]</text>
<text x="166.3" y="126.2">RIGHT SIDE</text>
<text x="70.5" y="147.8">247.6 [9.748]</text>
<text x="73.3" y="153">FRONT</text>
<text x="227.4" y="200.9">f7cf6c7b | A (LETTER)</text>
</g>
<g font-size="2.2">
<text x="135.5" y="194.6">SAW CUT + DRILL</text>
<text x="176.6" y="194.6">DEBURR; PRIME + PAINT</text>
<text x="220.5" y="194.6">247.6 [9-3/4&quot;]</text>
<text x="250.7" y="194.6">1.14 kg</text>
</g>
<g font-size="2.1">
<text x="9.4" y="11.1">SCALE 1:2.5 - VIEWS IN THIRD-ANGLE PROJECTION</text>
<text x="195.4" y="83.7">TAG</text>
<text x="202.9" y="83.7">VIEW</text>
<text x="211.9" y="83.7">X</text>
<text x="227.6" y="83.7">Y</text>
<text x="243.4" y="83.7">SIZE</text>
<text x="195.4" y="86.7">A1</text>
<text x="195.4" y="89.6">A2</text>
<text x="202.9" y="86.7">FRONT</text>
<text x="202.9" y="89.6">FRONT</text>
<text x="211.9" y="86.7">34 [1.339]</text>
<text x="211.9" y="89.6">213.6 [8.409]</text>
<text x="227.6" y="86.7">25.4 [1.000]</text>
<text x="227.6" y="89.6">25.4 [1.000]</text>
<text x="243.4" y="86.7">Ø14.7 [.579] THRU</text>
<text x="243.4" y="89.6">Ø14.7 [.579] THRU</text>
<text x="195.4" y="92.6">A3</text>
<text x="195.4" y="95.5">A4</text>
<text x="202.9" y="92.6">TOP</text>
<text x="202.9" y="95.5">TOP</text>
<text x="211.9" y="92.6">63.8 [2.512]</text>
<text x="211.9" y="95.5">183.8 [7.236]</text>
<text x="227.6" y="92.6">25.4 [1.000]</text>
<text x="227.6" y="95.5">25.4 [1.000]</text>
<text x="243.4" y="92.6">Ø14.7 [.579] THRU</text>
<text x="243.4" y="95.5">Ø14.7 [.579] THRU</text>
</g>
<g font-size="2">
<text x="9.7" y="176.9">1. DIMENSIONS IN MILLIMETRES [INCHES]. DO NOT SCALE DRAWING.</text>
<text x="9.7" y="179.5">2. GENERATED FROM THE OPENSCAD MODEL. IF THIS SHEET AND THE MODEL DISAGREE, THE MODEL GOVERNS. THE</text>
<text x="9.7" y="182.1">GEOMETRY ID IDENTIFIES THE MODEL VERSION.</text>
<text x="9.7" y="184.7">3. SQUARE CUT BOTH ENDS. CUT LENGTH ±1.5 [±1/16].</text>
<text x="9.7" y="187.3">4. HOLE POSITION ±0.8 [±1/32]. RUNNING DIMENSIONS ARE MEASURED FROM THE LEFT END (0) AS DRAWN.</text>
<text x="9.7" y="189.9">5. DEBURR HOLES AND CUT ENDS. MARK THE PART NUMBER ON EACH PIECE WITH A PAINT PEN.</text>
<text x="9.7" y="192.5">6. SAME PART FOR LEFT AND RIGHT (HOLE PATTERN IS SYMMETRIC END TO END).</text>
<text x="135.5" y="207.3">openscad/lifetrac_v25.scad : platform_angle_iron(length=247.6, is_side=true)</text>
<text x="234.3" y="207.3">Folding operator platform</text>
</g>
<g font-size="1.8">
<text x="28.4" y="40.2" transform="rotate(-90 28.4 40.2)">0</text>
<text x="53.9" y="40.2" transform="rotate(-90 53.9 40.2)">63.8 [2.512]</text>
<text x="101.9" y="40.2" transform="rotate(-90 101.9 40.2)">183.8 [7.236]</text>
<text x="225.6" y="80.1">X, Y FROM LOWER-LEFT CORNER OF EACH VIEW</text>
<text x="28.4" y="128.8" transform="rotate(-90 28.4 128.8)">0</text>
<text x="42" y="135.9" transform="rotate(-90 42 135.9)">34 [1.339]</text>
<text x="113.8" y="138.5" transform="rotate(-90 113.8 138.5)">213.6 [8.409]</text>
</g>
<g font-size="1.8" fill="#bf1a1a">
<text x="55.7" y="53.3">A3</text>
<text x="103.7" y="53.3">A4</text>
<text x="43.8" y="109.6">A1</text>
<text x="115.6" y="109.6">A2</text>
</g>
<g font-size="1.7" fill="#595959">
<text x="135.3" y="172.3">PROJECT</text>
<text x="220.4" y="172.3">PART NO.</text>
<text x="135.3" y="178.6">TITLE</text>
<text x="135.3" y="185">MATERIAL / STOCK</text>
<text x="220.4" y="185">QTY PER MACHINE (COUNTED IN MODEL)</text>
<text x="135.3" y="191.3">PROCESS</text>
<text x="176.5" y="191.3">FINISH</text>
<text x="220.4" y="191.3">CUT LENGTH</text>
<text x="250.5" y="191.3">MASS (CALC)</text>
<text x="135.3" y="197.7">SCALE</text>
<text x="149" y="197.7">UNITS</text>
<text x="164.1" y="197.7">3RD ANGLE</text>
<text x="179.2" y="197.7">SHEET</text>
<text x="194.3" y="197.7">REV</text>
<text x="203.9" y="197.7">REV DATE</text>
<text x="227.2" y="197.7">GEOMETRY ID | SHEET SIZE</text>
<text x="135.3" y="204">SOURCE (OPENSCAD)</text>
<text x="234.1" y="204">USED IN</text>
</g>
</svg>
